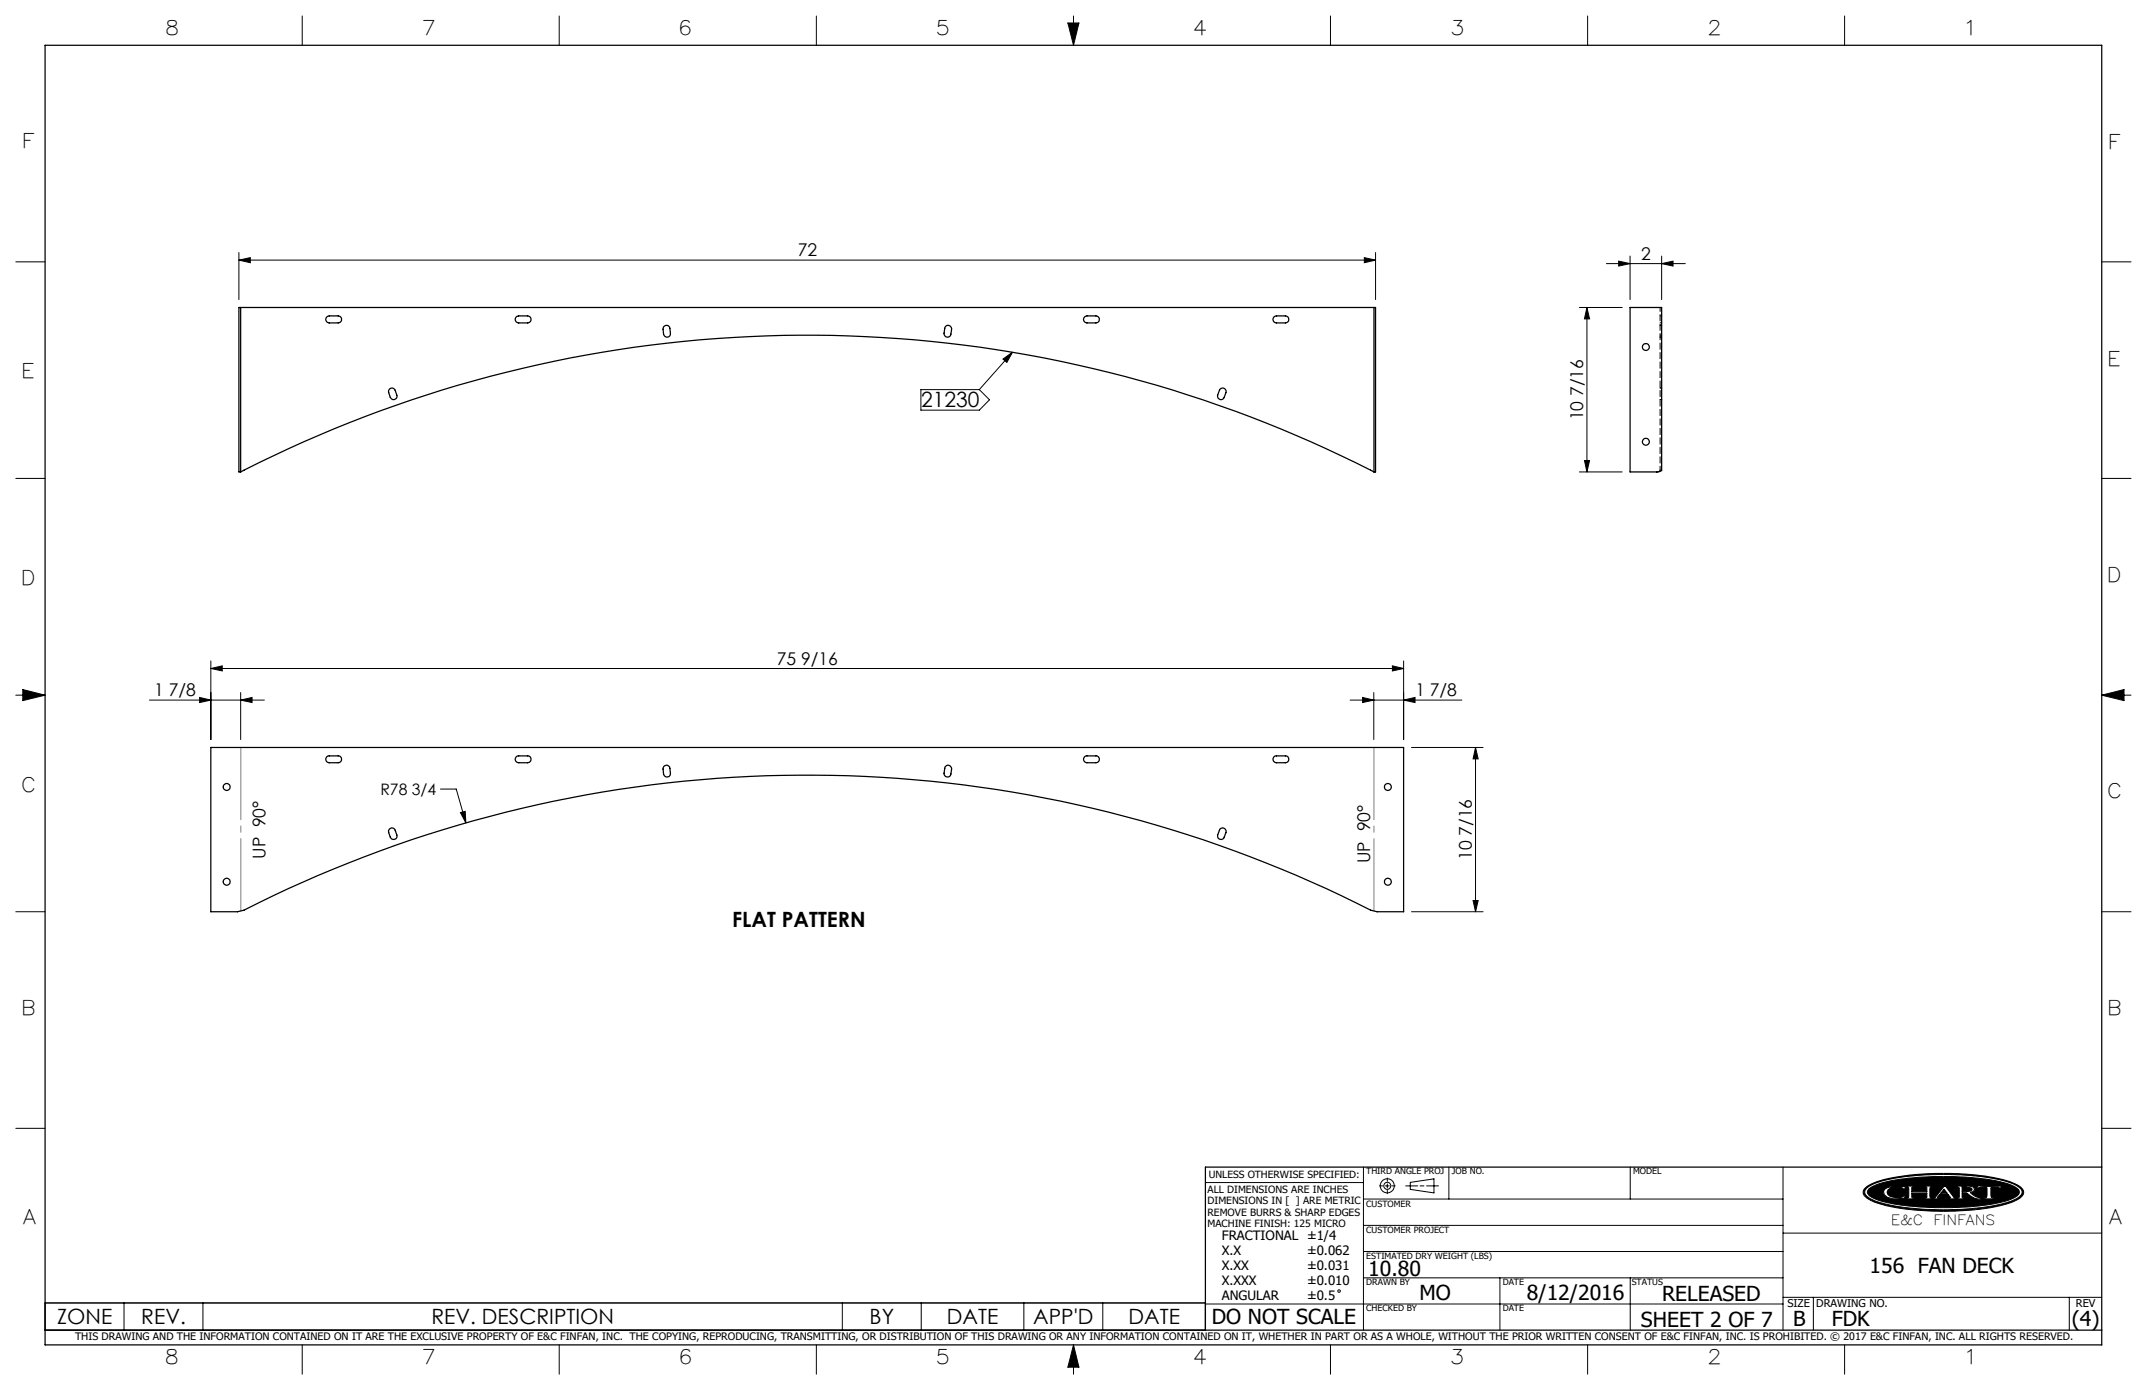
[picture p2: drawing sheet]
<svg xmlns="http://www.w3.org/2000/svg" width="432mm" height="279mm" viewBox="0 0 432 279" stroke-linecap="round" stroke-linejoin="round" font-family="sans-serif">
<g fill="none" stroke="#000" stroke-width=".2">
<path d="M60.8 3.2v5.9M112.5 3.2v5.9M164.2 3.2v5.9M214.8 4.6h2.2l-1.1 4.5zM215.9 3.2v5.9M267.6 3.2v5.9M319.3 3.2v5.9M371 3.2v5.9M3.2 52.6h5.9M48 52.3l2.3-.5v1zM48 50.8v9.4M48 52.3h228.6"/>
<path d="M274.4 51.8l2.2 .5-2.2 .5zM276.6 50.8v9.4M323.1 53h15.8M325.5 52.5l2.3 .5-2.3 .5zM327.8 51.5v8.7M334.2 53l2.3-.5v1zM334.2 51.5v8.7M422.7 52.6h5.9M185.2 78.3h11.8l2 2.1-2 2h-11.8zM201.7 72.2l1.9-1.4-1.1 2zM203.6 70.8l-6.6 7.5M317.6 61.8h8.6"/>
<path d="M319.2 61.8v33.1M319.2 61.8l.5 2.3h-1zM3.2 96.2h5.9M317.6 94.9h8.6M318.7 92.6h1l-.5 2.3zM422.7 96.2h5.9M3.2 139.7h5.9M4.6 138.6l4.5 1.1-4.5 1.1zM42.4 134.4l2.3-.6v1.1zM42.4 132.9v15.8M42.4 134.4h239.9M48.4 139.2v9.5"/>
<path d="M276.3 139.2v9.5M280 133.8l2.3 .6-2.3 .5zM282.3 132.9v15.8M422.7 139.7h5.9M422.7 139.7l4.5-1.1v2.2zM30.1 140.7h23.1M40.1 140.2l2.3 .5-2.3 .5zM48.4 140.7l2.3-.5v1zM88.6 158.6h3.2l1.9 6.8M271.5 140.7h22.5M274 140.2l2.3 .5-2.3 .5zM282.3 140.7l2.3-.5v1z"/>
<path d="M283.9 150.2h14.4M296.8 150.2v33.1M296.8 150.2l.5 2.3h-1zM92.6 163.3l1-.2 .1 2.3zM3.2 183.3h5.9M283.9 183.3h14.4M296.3 181h1l-.5 2.3zM422.7 183.3h5.9M3.2 226.8h5.9M242.4 237.7h31.8M274.2 234.6v32.8M277.4 238.4h.7"/>
<path d="M278.6 238.4h.8M279 236.8v.7M279 238v.8M279 239.3v.6M279.9 238.4h.7M282.7 238.4h2.4M283.6 237.7l4.8-.7v2.8l-4.8-.7zM285.6 238.4h.8M286.9 238.4h2.4M291.4 234.6v6.4M327.9 234.6v6.4M358.6 234.6v32.8"/>
<path d="M375.3 238.7a16.2 16.2 0 0 1 7.4-2.3 55.4 55.4 0 0 1 21.3 1.1l1.9 .8a1.36 1.36 0 0 1 1.1 1.1 1.36 1.36 0 0 1-.7 1.4 23 23 0 0 1-9.9 2.4l-.5 .1a53.3 53.3 0 0 1-18.2-1.4 4.1 4.1 0 0 1-3-2 1.17 1.17 0 0 1 .6-1.2zM375.4 238.9a12.3 12.3 0 0 1 6-2.1 59.4 59.4 0 0 1 22.1 .7 4.5 4.5 0 0 1 3.1 1.9 1.36 1.36 0 0 1-.9 1.5 27.8 27.8 0 0 1-10.4 2.1l-1.1 .1a48.8 48.8 0 0 1-17.3-1.8l-1.5-.9a.94 .94 0 0 1 0-1.5zM375.8 239a15.4 15.4 0 0 1 7.6-2.1l3.6-.3 3.3-.1a44.5 44.5 0 0 1 14.2 1.7l.8 .4a1.03 1.03 0 0 1 .8 1 1.03 1.03 0 0 1-.8 1 25.5 25.5 0 0 1-9.5 2l-5 .1a43.6 43.6 0 0 1-13.5-1.6l-1.3-.8a.79 .79 0 0 1-.2-1.3zM379 239.1a5 5 0 0 1 3.5-.6h.7l-.2 .6-.5-.4a3.4 3.4 0 0 0-2.8 .4l-.2 .5 .2 .5a3.1 3.1 0 0 0 2.8 .5l.4-.3h.3l-.2 .5-.7 .1a3.6 3.6 0 0 1-3.3-.8l-.2-.6zM383.5 238.4h1.6v.2l-.6 .1v.8h3v-.8l-.5-.1v-.2h1.5v.2l-.3 .1-.1 .4 .1 1.5v.1l.3 .1v.2h-1.5v-.2h.4l.1-.2v-.8h-3v.8l.1 .2h.5v.2h-1.6v-.2l.3-.1 .1-.1v-1.5v-.4l-.4-.1zM391 239l.6 .9h-1.3zM391 238.4h.3l1.7 2.3 .5 .1v.2h-1.6v-.2l.4-.1-.5-.6h-1.7l-.5 .7h.6v.2h-1.5v-.2l.5-.1zM393.6 238.4h2.3l.9 .2 .3 .4-.2 .5-.7 .2 1.2 .9 1.1 .2v.2a4.2 4.2 0 0 1-2.9-1.1l-1-.1v.9l.6 .1v.2h-1.6v-.2h.3l.2-.2v-1.8l-.5-.2zM394.6 238.6h.9l.9 .2 .2 .3-.2 .3-1.8 .1zM397.9 238.3l1 .2 3.7-.1-.3 .5h-.2l-.1-.2h-1.6l.1 1.9 .6 .2v.2h-2.2v-.2l.7-.2v-1.8l-1.6-.1-.2 .2h-.3zM402.1 238.9h.1M422.7 226.8h5.9"/>
<path d="M274.2 256.9h84.4M274.2 251.6h84.4M274.2 246.3h84.4M274.2 241h84.4M301.7 256.9v10.5M327.9 256.9v10.5M358.6 247.9h64.1M9.1 261.9h233.3v5.5h-233.3zM24.9 261.9v5.5M40.8 261.9v5.5M60.8 270.3v5.9M112.5 270.3v5.9"/>
<path d="M164.2 270.3v5.9M169.4 261.9v5.5M185.3 261.9v5.5M205.9 261.9v5.5M215.9 270.3v5.9M215.9 270.3l1.1 4.5h-2.2zM221.8 261.9v5.5M242.4 262.1h116.2M267.6 270.3v5.9M319.3 270.3v5.9M358.6 260.8h64.1M364.7 260.8v6.6"/>
<path d="M371 270.3v5.9M416.2 260.8v6.6"/>
<circle cx="279" cy="238.4" r=".71"/>
<circle cx="279" cy="238.4" r="1.41"/>
<circle cx="269.3" cy="259.5" r=".25"/>
</g>
<g fill="none" stroke="#000" stroke-width=".25">
<path d="M9.1 9.1h413.6v261.2h-413.6zM48.4 61.8h227.9M48.4 61.8h-.4v33.1h.4M48.4 61.8v33.1M65.7 63.7l.5-.2h1.8a.71 .71 0 0 1 .7 .7 .71 .71 0 0 1-.7 .7h-1.8a.71 .71 0 0 1-.6-.4 .71 .71 0 0 1 .1-.8zM78.3 78.2a.67 .67 0 0 1 1.2 .3l.3 .9a.69 .69 0 0 1-.4 .9 .69 .69 0 0 1-.9-.4l-.4-1.2zM103.8 63.7l.5-.2h1.8a.71 .71 0 0 1 .7 .7 .71 .71 0 0 1-.7 .7h-1.8a.71 .71 0 0 1-.6-.4 .71 .71 0 0 1 .1-.8zM133.5 65.7a.7 .7 0 0 1 .7-.3 .7 .7 0 0 1 .5 .6l.1 1a.69 .69 0 0 1-.6 .8 .69 .69 0 0 1-.7-.6l-.2-1.2zM190.1 65.7a.7 .7 0 0 1 .8-.3 .7 .7 0 0 1 .5 .8l-.2 1a.69 .69 0 0 1-.7 .6 .69 .69 0 0 1-.6-.8zM218.1 63.7l.5-.2h1.8a.71 .71 0 0 1 .7 .7 .71 .71 0 0 1-.7 .7h-1.8a.71 .71 0 0 1-.6-.4 .71 .71 0 0 1 .1-.8zM245.4 78.2a.7 .7 0 0 1 .9-.1 .7 .7 0 0 1 .3 .8l-.4 1a.69 .69 0 0 1-.9 .4 .69 .69 0 0 1-.4-.9zM256.2 63.7l.5-.2h1.8a.71 .71 0 0 1 .7 .7 .71 .71 0 0 1-.7 .7h-1.8a.71 .71 0 0 1-.6-.4 .71 .71 0 0 1 .1-.8z"/>
<path d="M276.3 61.8h.3v33.1h-.3M276.3 61.8v33.1M327.8 61.8h6.4v32.7l-.6 .3-5.8 .1zM48.4 94.9a250 250 0 0 1 227.9 0M333.2 94.9h.1M42.4 150.2h239.9v33.1h-5.3l-1.3-.3a250.1 250.1 0 0 0-226.6 0l-1.3 .3h-5.4zM65.7 152.1l.3-.2h2a.69 .69 0 0 1 .7 .7 .69 .69 0 0 1-.7 .7h-1.8a.71 .71 0 0 1-.6-.4 .71 .71 0 0 1 .1-.8zM103.8 152.1l.3-.2h2a.69 .69 0 0 1 .7 .7 .69 .69 0 0 1-.7 .7h-1.8a.71 .71 0 0 1-.6-.4 .71 .71 0 0 1 .1-.8zM133.6 154a.68 .68 0 0 1 1.1 .4l.1 1a.69 .69 0 0 1-.6 .8 .69 .69 0 0 1-.7-.6l-.2-1.2zM190.1 154.1a.72 .72 0 0 1 .8-.2 .72 .72 0 0 1 .5 .7l-.2 1a.69 .69 0 0 1-.7 .6 .69 .69 0 0 1-.6-.8zM218.1 152.1l.3-.2h2a.69 .69 0 0 1 .7 .7 .69 .69 0 0 1-.7 .7h-1.8a.71 .71 0 0 1-.6-.4 .71 .71 0 0 1 .1-.8zM256.2 152.1l.3-.2h2a.69 .69 0 0 1 .7 .7 .69 .69 0 0 1-.7 .7h-1.8a.71 .71 0 0 1-.6-.4 .71 .71 0 0 1 .1-.8z"/>
<path d="M78.3 166.7a.69 .69 0 0 1 1.2 .2l.3 .9a.69 .69 0 0 1-.4 .9 .69 .69 0 0 1-.9-.4l-.4-1.1zM245.4 166.6a.72 .72 0 0 1 .9 0 .72 .72 0 0 1 .3 .8l-.4 .9a.69 .69 0 0 1-.9 .4 .69 .69 0 0 1-.4-.9zM422.7 234.6h-180.3v32.8M9.1 267.4h413.6"/>
<circle cx="331" cy="69.8" r=".69"/>
<circle cx="331" cy="88.8" r=".69"/>
<circle cx="45.6" cy="158.2" r=".69"/>
<circle cx="279.1" cy="158.2" r=".69"/>
<circle cx="45.6" cy="177.2" r=".69"/>
<circle cx="279.1" cy="177.2" r=".69"/>
</g>
<g fill="#000">
<path d="M383.5 238.4v.2h.3l.1 .2v1.8l-.1 .1-.3 .1v.2h1.6v-.2h-.5l-.1-.2v-.8h3v.9l-.5 .1v.2h1.5v-.2l-.3-.1-.1-.2v-1.6l.1-.3h.3v-.2h-1.5v.2l.5 .1v.8h-3v-.8l.6-.1v-.2zM391 238.4l-1.8 2.3-.5 .1v.2h1.5v-.2h-.6l.5-.7h1.7l.5 .6-.4 .1v.2h1.6v-.2l-.5-.1-1.7-2.3zM393.6 238.4v.2l.5 .2v1.8l-.2 .2h-.3v.2h1.6v-.2l-.6-.1v-.9l1 .1a3.7 3.7 0 0 0 2.9 1.1v-.2a3.4 3.4 0 0 1-2.3-1.1 .68 .68 0 0 0 .8-.2 .68 .68 0 0 0 0-.8l-.7-.3zM397.9 238.3l-.4 .6h.3l.2-.2 1.6 .1v1.8l-.2 .2h-.5v.2h2.2v-.2h-.5l-.2-.3v-1.7l1.6-.1 .1 .2h.2l.3-.5-4 .1zM375.8 239a13.3 13.3 0 0 1 6.5-2l2.7-.3 3.8-.2 7.5 .2a24.3 24.3 0 0 1 9.1 2 1.01 1.01 0 0 1 .7 .9 1.01 1.01 0 0 1-.7 1 21.9 21.9 0 0 1-8.6 1.9l-3.9 .2h-4.1l-3.8-.2a21.2 21.2 0 0 1-8.8-2l-.4-.3-.2-.5zM379.1 239a1.04 1.04 0 0 0 .7 1.7 7 7 0 0 0 3.2 .1l.2-.5h-.3l-.5 .4a2.56 2.56 0 0 1-2.8-.8 1.28 1.28 0 0 1 1.4-1.3h.2a1.49 1.49 0 0 1 1.4 .2l.4 .3 .2-.6h-.6a4.7 4.7 0 0 0-3.5 .5zM375.3 238.7a17.5 17.5 0 0 1 7.8-2.4l5.1-.4h4.8a34.5 34.5 0 0 1 12.5 2.2l.4 .2a1.36 1.36 0 0 1 .9 2 9.1 9.1 0 0 1-5.1 2.2l-.4 .1a58.1 58.1 0 0 1-23.1-.6 5.6 5.6 0 0 1-3.4-1.9v-.8zM375.3 238.9a1.14 1.14 0 0 0 .6 1.9 24 24 0 0 0 9.3 2.1l4.6 .3 3.7-.1a33.7 33.7 0 0 0 11.9-2.1l.4-.2a1.19 1.19 0 0 0 .9-1.2 1.19 1.19 0 0 0-.9-1.1 21.6 21.6 0 0 0-8.8-2.1l-5.1-.3-4.7 .1a30.2 30.2 0 0 0-11.1 2.1z" fill-rule="evenodd"/>
<path d="M215.9 270.3l-1.1 4.5h2.2zM214.8 4.6h2.2l-1.1 4.5zM4.6 138.6l4.5 1.1-4.5 1.1zM422.7 139.7l4.5-1.1v2.2zM391 239l-.7 .9h1.3zM394.6 238.6v.9l1.7-.1a.38 .38 0 0 0 .3-.4 .38 .38 0 0 0-.5-.3z" fill-rule="evenodd"/>
</g>
<path d="M48.4 150.2v32.9M276.3 150.2v32.9" fill="none" stroke="#808080" stroke-width=".2" stroke-dasharray="15.2 1.3 1.3 1.3" stroke-dashoffset=".7"/>
<g fill="#000">
<path d="M201.7 72.2l1.9-1.4-1.1 2zM92.6 163.3l1-.2 .1 2.3z"/>
<path d="M274.4 51.8l2.2 .5-2.2 .5zM48 52.3l2.3-.5v1zM334.2 53l2.3-.5v1zM325.5 52.5l2.3 .5-2.3 .5z"/>
<path d="M319.2 61.8l.5 2.3h-1zM318.7 92.6h1l-.5 2.3z"/>
<path d="M280 133.8l2.3 .6-2.3 .5zM42.4 134.4l2.3-.6v1.1zM48.4 140.7l2.3-.5v1zM40.1 140.2l2.3 .5-2.3 .5z"/>
<path d="M274 140.2l2.3 .5-2.3 .5zM282.3 140.7l2.3-.5v1z"/>
<path d="M296.8 150.2l.5 2.3h-1zM296.3 181h1l-.5 2.3z"/>
</g>
<path d="M333.9 67.8h.3M334.2 64.9h-.3M334.2 63.5h-.3M334.2 67.4h-.3M334.2 78h-.3M334.2 65.4h-.3M333.2 94.8h.1M333.9 94.5h.3M333.9 80.3h.3" fill="none" stroke="#000" stroke-width=".2" stroke-dasharray="1.3 .6"/>
<path d="M333.9 61.8v32.7" fill="none" stroke="#000" stroke-width=".2" stroke-dasharray="1.3 .6" stroke-dashoffset=".5"/>
<path d="M333.9 94.5l-.2 .2-.5 .1" fill="none" stroke="#000" stroke-width=".2" stroke-dasharray="1.3 .6" stroke-dashoffset=".4"/>
<g font-size="4.2">
<text x="185.2" y="81.9">21230</text>
<text x="147.3" y="186.4">FLAT PATTERN</text>
<text x="275.2" y="256.5">10.80</text>
<text x="376" y="255.9">156 FAN DECK</text>
<text x="285.5" y="261.4">MO</text>
<text x="307.1" y="261.3">8/12/2016</text>
<text x="334.3" y="261.6">RELEASED</text>
<text x="11.5" y="266.2">ZONE</text>
<text x="28.4" y="266.2">REV.</text>
<text x="86.8" y="266.2">REV. DESCRIPTION</text>
<text x="174.9" y="266.2">BY</text>
<text x="190.4" y="266.2">DATE</text>
<text x="207.8" y="266.2">APP'D</text>
<text x="227" y="266.2">DATE</text>
<text x="243.7" y="266.1">DO NOT SCALE</text>
<text x="330" y="266.7">SHEET 2 OF 7</text>
<text x="360.6" y="266.5">B</text>
<text x="368.4" y="266.6">FDK</text>
<text x="416.7" y="266.5">(4)</text>
</g>
<g font-size="4">
<text x="33.6" y="7.1">8</text>
<text x="85.2" y="7.1">7</text>
<text x="137" y="7.1">6</text>
<text x="188.6" y="7.1">5</text>
<text x="240.3" y="7.1">4</text>
<text x="292.1" y="7.1">3</text>
<text x="343.8" y="7.1">2</text>
<text x="395.7" y="7.1">1</text>
<text x="4.9" y="29.8">F</text>
<text x="424.5" y="29.9">F</text>
<text x="4.8" y="76">E</text>
<text x="424.3" y="73.5">E</text>
<text x="4.7" y="117.7">D</text>
<text x="424.2" y="116.9">D</text>
<text x="4.7" y="159.3">C</text>
<text x="424.2" y="160.4">C</text>
<text x="4.8" y="204">B</text>
<text x="424.3" y="204">B</text>
<text x="4.8" y="246.1">A</text>
<text x="424.3" y="246">A</text>
<text x="33.6" y="274.3">8</text>
<text x="85.2" y="274.3">7</text>
<text x="137" y="274.3">6</text>
<text x="188.6" y="274.3">5</text>
<text x="240.3" y="274.3">4</text>
<text x="292.1" y="274.3">3</text>
<text x="343.8" y="274.3">2</text>
<text x="395.8" y="274.3">1</text>
</g>
<g font-size="3.5">
<text x="160.4" y="51.5">72</text>
<text x="330.1" y="52.2">2</text>
<text x="318.4" y="84.5" transform="rotate(-90 318.4 84.5)">10 7/16</text>
<text x="156.2" y="133.6">75 9/16</text>
<text x="31" y="139.9">1 7/8</text>
<text x="284.6" y="139.9">1 7/8</text>
<text x="53.4" y="172.6" transform="rotate(-90 53.4 172.6)">UP 90°</text>
<text x="275.5" y="173.5" transform="rotate(-90 275.5 173.5)">UP 90°</text>
<text x="296" y="172.9" transform="rotate(-90 296 172.9)">10 7/16</text>
</g>
<text font-size="3.2" x="76.5" y="159.8">R78 3/4</text>
<g font-size="2.8">
<text x="380.3" y="246.2">E&amp;C</text>
<text x="388.9" y="246.2">FINFANS</text>
</g>
<g font-size="2.6">
<text x="245.7" y="249.3">FRACTIONAL ±1/4</text>
<text x="245.7" y="252.3">X.X</text>
<text x="245.7" y="255.3">X.XX</text>
<text x="262.9" y="252.3">±0.062</text>
<text x="262.9" y="255.3">±0.031</text>
<text x="245.7" y="258.3">X.XXX</text>
<text x="245.7" y="261.3">ANGULAR</text>
<text x="262.9" y="258.3">±0.010</text>
<text x="262.9" y="261.3">±0.5</text>
</g>
<g font-size="2.2">
<text x="359.5" y="262.8">SIZE</text>
<text x="365.3" y="262.7">DRAWING NO.</text>
<text x="417.5" y="262.8">REV</text>
</g>
<text font-size="2.1" x="15.1" y="269.4">THIS DRAWING AND THE INFORMATION CONTAINED ON IT ARE THE EXCLUSIVE PROPERTY OF E&amp;C FINFAN, INC. THE COPYING, REPRODUCING, TRANSMITTING, OR DISTRIBUTION OF THIS DRAWING OR ANY INFORMATION CONTAINED ON IT, WHETHER IN PART OR AS A WHOLE, WITHOUT THE PRIOR WRITTEN CONSENT OF E&amp;C FINFAN, INC. IS PROHIBITED. © 2017 E&amp;C FINFAN, INC. ALL RIGHTS RESERVED.</text>
<g font-size="2">
<text x="242.9" y="239.8">ALL DIMENSIONS ARE INCHES</text>
<text x="243.1" y="236.8">UNLESS OTHERWISE SPECIFIED:</text>
<text x="242.9" y="242.1">DIMENSIONS IN [ ] ARE METRIC</text>
<text x="242.9" y="244.4">REMOVE BURRS &amp; SHARP EDGES</text>
<text x="242.9" y="246.7">MACHINE FINISH: 125 MICRO</text>
</g>
<g font-size="1.7">
<text x="274.8" y="236.1">THIRD ANGLE PROJ</text>
<text x="292" y="236.1">JOB NO.</text>
<text x="328.5" y="236.1">MODEL</text>
<text x="274.8" y="242.5">CUSTOMER</text>
<text x="274.8" y="247.8">CUSTOMER PROJECT</text>
<text x="274.8" y="253.1">ESTIMATED DRY WEIGHT (LBS)</text>
<text x="274.8" y="258.3">DRAWN BY</text>
<text x="274.8" y="263.6">CHECKED BY</text>
<text x="302.2" y="263.6">DATE</text>
<text x="302.2" y="258.3">DATE</text>
<text x="328.2" y="258.3">STATUS</text>
</g>
</svg>
